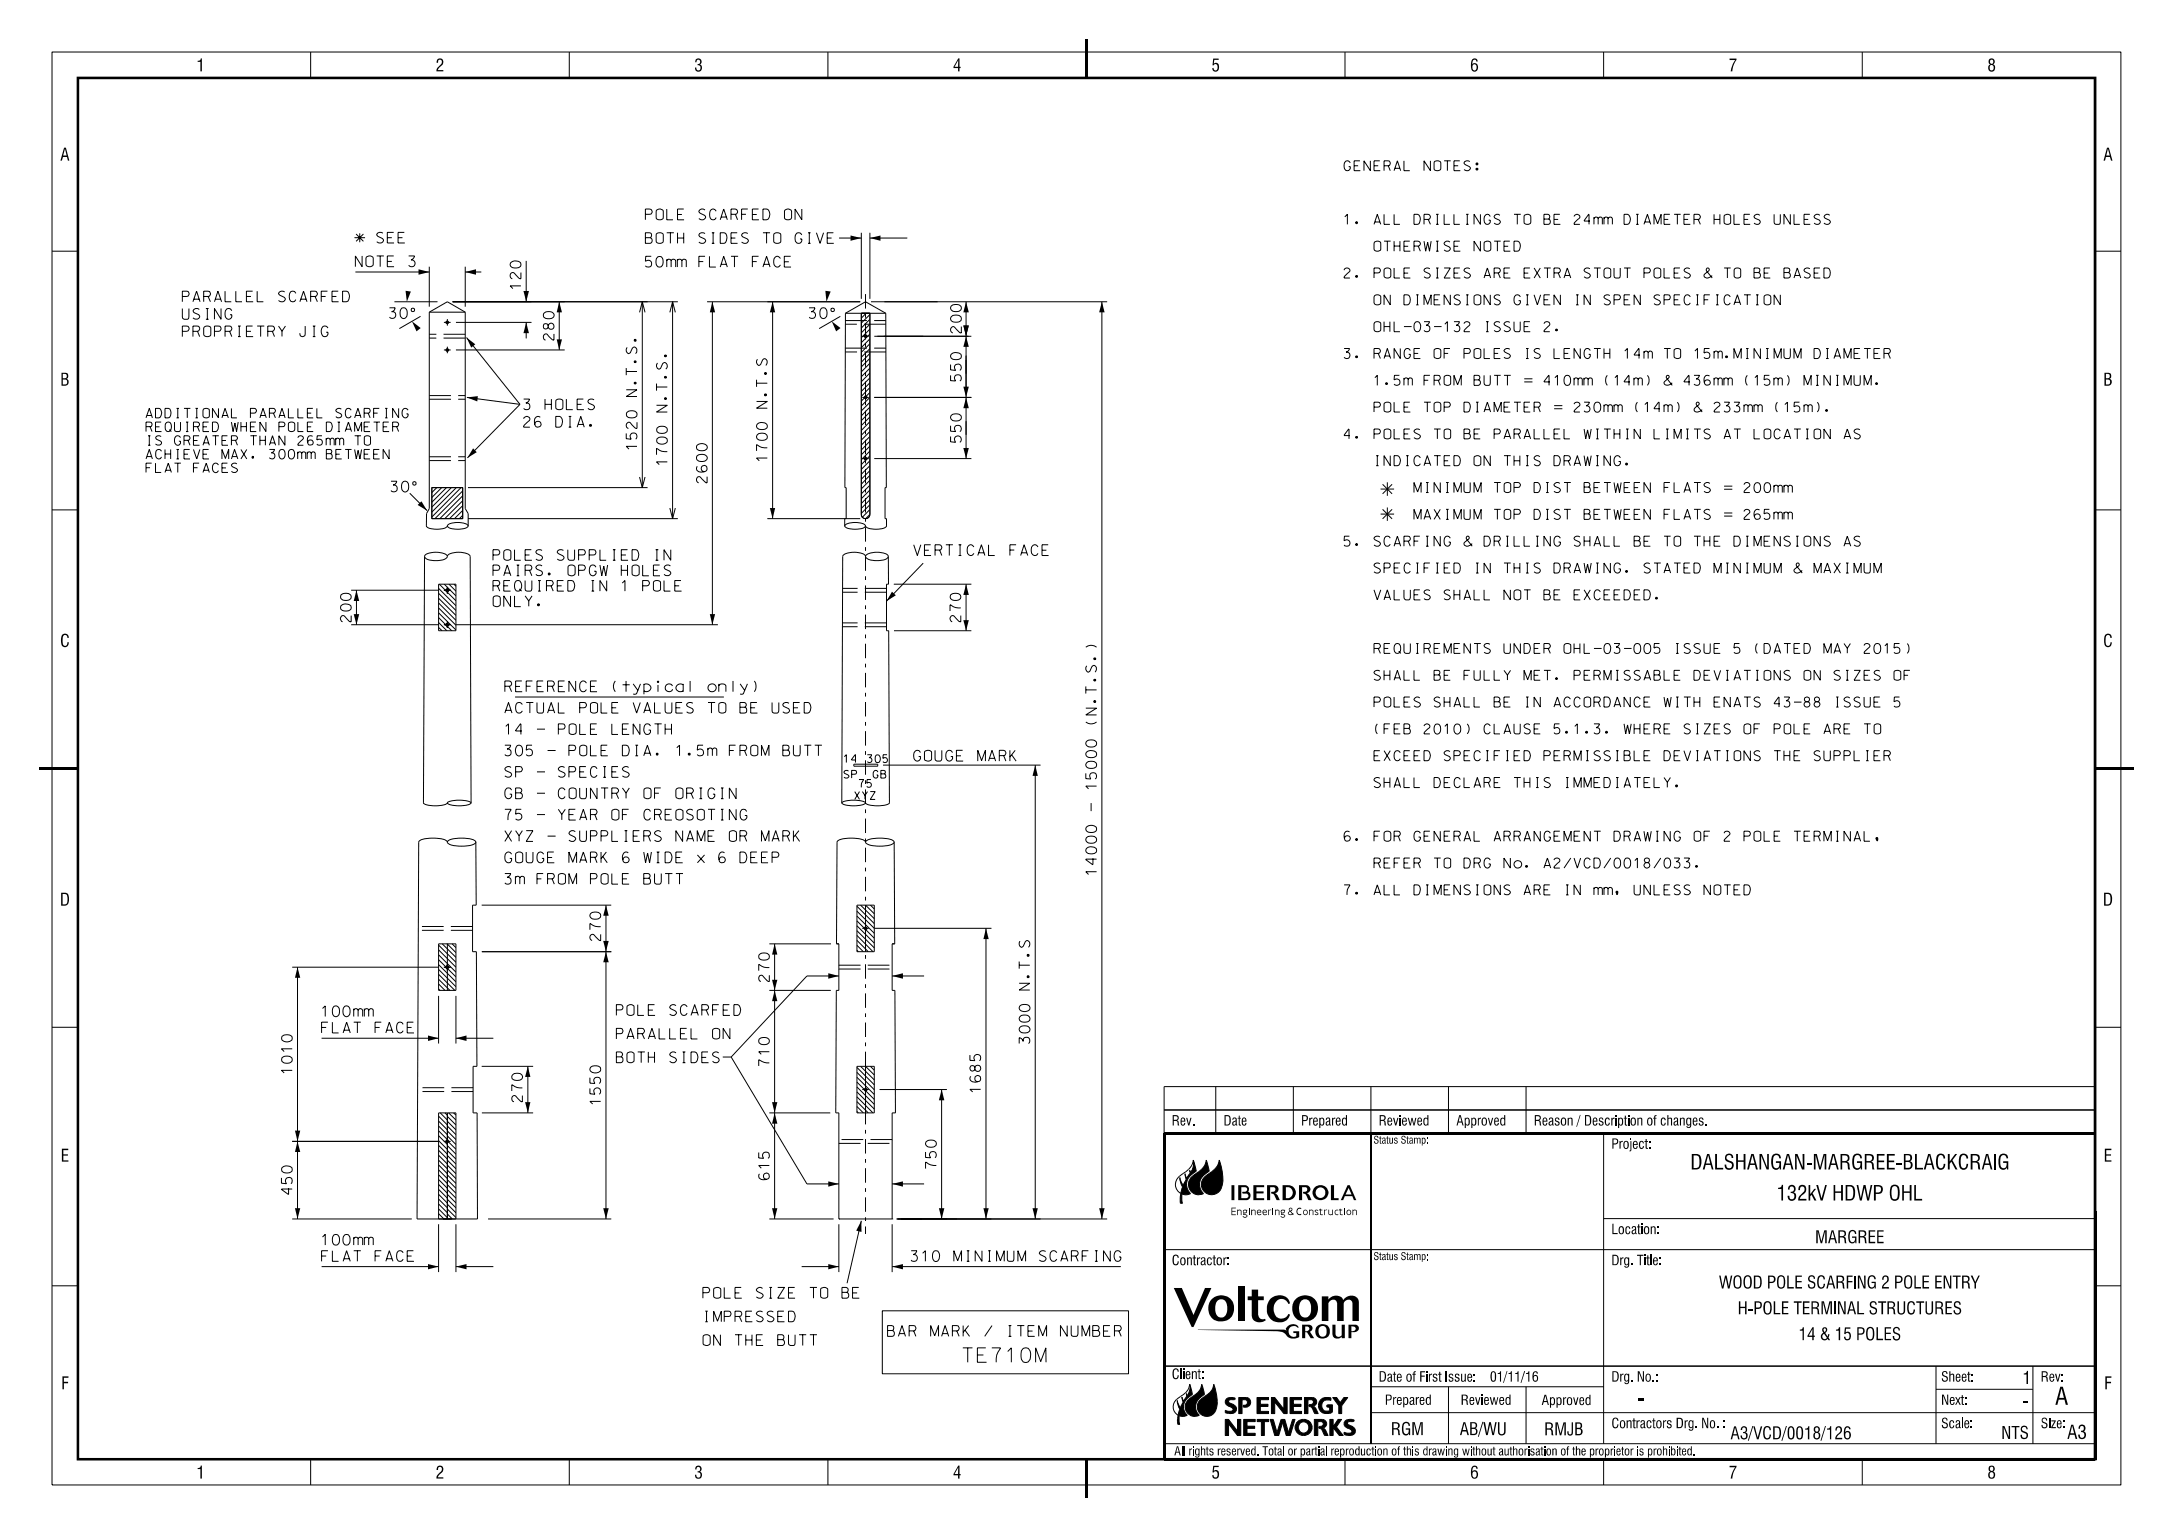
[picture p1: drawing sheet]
<svg xmlns="http://www.w3.org/2000/svg" width="420mm" height="297mm" viewBox="0 0 420 297" stroke-linecap="round" stroke-linejoin="round" font-family="sans-serif">
<g fill="none" stroke="#000" stroke-width=".19">
<path d="M10.1 10.1h399.8v276.8h-399.8zM60 10.1v5M110 10.1v5M160 10.1v5M260 10.1v5M310 10.1v5M359.9 10.1v5M10.1 48.5h5M68.7 52.6h14.3M75.3 59.5h1.1a.84 .84 0 0 1-.7 .8 .66 .66 0 0 1 .7 .9 .66 .66 0 0 1-1.1 .1M76.2 58.3h8.4M77.6 59.5h.5a1.19 1.19 0 0 1 0 2.1h-.2a1.33 1.33 0 0 1-.3-2.1z"/>
<path d="M79.6 59.6h.4l.2 .3-.2 .2h-.4l-.2-.2zM83 51.5v7.8M87.5 58.3h43.5M89.9 51.5v7.8M89.9 52.6h3.1M101.7 50.4v7.9M108.1 58.3v9.3M124.1 58.3v35.9M130 58.3v41.9M136.7 58.3h29.6M137.7 58.3v62.4M149.3 58.3v41.9"/>
<path d="M156.4 59.5h1.1a.95 .95 0 0 1-.7 .8 .66 .66 0 0 1 .8 .8 .66 .66 0 0 1-1.2 .2M158.8 59.5h.4a1.19 1.19 0 0 1 0 2.1h-.1a1.33 1.33 0 0 1-.3-2.1zM160.7 59.6h.5l.1 .3-.1 .2h-.5zM162.2 46h4.3M166.5 45v12.7M168.1 45v12.7M168.1 46h7.3M168.3 58.3h45.7M186.7 58.3v30.3M213 58.3v177.2M404.9 48.5h5M81.3 61.1l-4.1 2.4"/>
<path d="M83 60.3v38l-.6 .9v2.4a2.98 2.98 0 0 0 2.8 .6l1-.3 .3-.3M83 60.3h6.9M83 60.3l3.5-2 3.4 2M88.1 67.6h21M88.1 62.3h14.6M89.9 60.3v38l.6 .9v2.4M90.2 65.2l10.3 12.9M90.2 76.8l10.3 1.3M100.5 78.1l-10.2 10.4M101.7 62.3v3.1M123.6 60.4l.5-2.1 .6 2.1M129.5 60.4l.5-2.1 .5 2.1"/>
<path d="M162.4 61.1l-4.1 2.4M163.4 60.5h7.8M163.4 60.5l-.1 33.7h.2v6M163.4 60.5l3.9-2.2 3.9 2.2M166.5 60.5v38.9a.83 .83 0 0 0 .8 .8 .83 .83 0 0 0 .8-.8M166.5 60.5h1.6v38.9a.83 .83 0 0 1-.8 .8 .83 .83 0 0 1-.8-.8zM167.4 60.5l-.9 1M168.1 60.8l-1.6 1.6M168.1 61.7l-1.6 1.7M168.1 62.6l-1.6 1.7M168.1 63.6l-1.6 1.7M168.1 64.6l-1.6 1.6"/>
<path d="M168.1 65.5l-1.6 1.7M168.1 66.4l-1.6 1.7M168.1 67.4l-1.6 1.6M168.1 68.3l-1.6 1.7M168.1 69.2l-1.6 1.7M168.1 70.2l-1.6 1.7M168.1 71.2l-1.6 1.6M168.1 72.1l-1.6 1.7M168.1 73l-1.6 1.7M168.1 74l-1.6 1.6M168.1 74.9l-1.6 1.7M168.1 75.8l-1.6 1.7"/>
<path d="M168.1 76.8l-1.6 1.7M168.1 77.7l-1.6 1.7M168.1 78.7l-1.6 1.7M168.1 79.6l-1.6 1.7M168.1 60.5v38.9M169 65h18.7M169 76.8h18.7M171.2 60.5l.1 33.7h-.2v6h.2v1.4a2.99 2.99 0 0 1-2.8 .6l-.9-.3-.3-.3M10.1 98.5h5M79.2 95.3l3.3 3.4M83.5 94.2h5.9v6h-5.9zM83.5 94.2h.1"/>
<path d="M84.4 94.2l-.9 1M85.4 94.2l-1.9 1.9M86.3 94.2l-2.8 2.8M87.2 94.2l-3.7 3.8M88.2 94.2l-4.7 4.8M89.1 94.2l-5.6 5.7M89.4 99.6l-.6 .6M89.4 96.8l-3.4 3.4M89.4 95.8l-4.4 4.4M89.4 98.6l-1.6 1.6M89.4 94.9l-5.3 5.3M89.4 97.7l-2.5 2.5"/>
<path d="M90.5 94.2h34.7M123.6 92.2l.5 2 .6-2M129.5 98.2l.5 2 .5-2M168.1 99.4l-.8 .8M168.1 80.6l-1.6 1.6M168.1 81.5l-1.6 1.7M168.1 82.4l-1.6 1.7M168.1 83.4l-1.6 1.7M168.1 84.3l-1.6 1.7M168.1 85.3l-1.6 1.7M168.1 86.2l-1.6 1.7M168.1 87.2l-1.6 1.6"/>
<path d="M168.1 88.1l-1.6 1.7M168.1 89l-1.6 1.7M168.1 90l-1.6 1.6M168.1 90.9l-1.6 1.7M168.1 91.9l-1.6 1.7M168.1 92.8l-1.6 1.7M168.1 93.8l-1.6 1.6M168.1 94.7l-1.6 1.7M168.1 95.6l-1.6 1.7M168.1 96.6l-1.6 1.6M168.1 97.5l-1.6 1.7M168.1 98.5l-1.6 1.7"/>
<path d="M169 88.6h18.7M268.1 98.1v2.5M404.9 98.5h5M67.9 114h16.9M68.9 114v6.7M82.1 107.5a2.17 2.17 0 0 1 2.1-.8l1.3 .2a1.13 1.13 0 0 1 1 .6M82.1 107.5a1.75 1.75 0 0 0 1.7 .8l1.7-.1a1.17 1.17 0 0 0 1-.7M82.1 107.5l-.3 47.6a4.2 4.2 0 0 0 3.2 .6l1.1-.3 .4-.3M84.8 112.9h3.3v9h-3.3zM84.8 119.3l2.5 2.6M84.8 118.4l3.3 3.3M84.8 117.5l3.3 3.3"/>
<path d="M84.8 116.5l3.3 3.4M84.8 115.6l3.3 3.3M84.8 114.6l3.3 3.4M84.8 113.7l3.3 3.3M84.9 112.9l3.2 3.2M85.9 112.9l2.2 2.2M86.5 101.6a2.64 2.64 0 0 1 2.4-.6l.7 .1a1.01 1.01 0 0 1 .9 .5M86.5 101.6a2.88 2.88 0 0 0 2.7 .6l1-.3 .3-.3M86.5 107.5a2.17 2.17 0 0 1 2.2-.8l1.2 .2a1.13 1.13 0 0 1 1 .6l.2 47.6M86.8 112.9l1.3 1.3M87.7 112.9l.4 .4M90.5 100.2h40.5"/>
<path d="M148.3 100.2h18M163.3 101.6a2.89 2.89 0 0 1 2.8-.6l.3 .1a.97 .97 0 0 1 .9 .5M163.3 101.6a2.94 2.94 0 0 0 2.8 .6l.9-.3 .3-.3M163.3 100.2v1.4M167.3 107.5a2.29 2.29 0 0 1 2.2-.8l1.2 .2a1.04 1.04 0 0 1 1 .6M167.3 107.5a2.17 2.17 0 0 0-2.2-.8l-1.2 .2a1.13 1.13 0 0 0-1 .6l-.2 47.6M167.3 107.5a2.66 2.66 0 0 0 2.6 .8l.8-.1a1.08 1.08 0 0 0 1-.7M171.7 107.5v5.4h-.4v9h.5l.1 33.2a4.2 4.2 0 0 1-3.2 .6l-1.1-.3-.3-.3M172.8 112.9h14.9M178.4 108.8l-7.1 7.4M186.7 112.9v9M67.9 120.7h16.9"/>
<path d="M84.8 121.2l.6 .7M84.8 120.3l1.6 1.6M88.1 120.7h50.6M99.6 134.7h40.3M172.8 121.9h14.9M86.5 155.1a4.4 4.4 0 0 1 3.1-.4l1.1 .2 .4 .2M86.5 155.1a4.1 4.1 0 0 0 3.1 .6l1.1-.3 .4-.3M162.7 155.1a5.3 5.3 0 0 1 3.9-.3l.7 .3M162.7 155.1a4.1 4.1 0 0 0 3.2 .6l1.1-.3 .3-.3M165 147.7h4.7v.4h-4.7zM170.7 147.8h30.4M200.1 147.8v87.7"/>
<path d="M210.9 155.2v1.5M86.5 162.7a2.69 2.69 0 0 0-2.4-.7 5.1 5.1 0 0 0-3.1 .6l-.4 72.9h11.7l-.1-20.5h-.8v-8.9h.8l-.1-22.2h-.8v-9h.7v-12.2M86.5 162.7a2.55 2.55 0 0 0 2.3 .8 5 5 0 0 0 3.1-.6l.1-.2M86.5 162.7a2.55 2.55 0 0 1 2.3-.7 5.1 5.1 0 0 1 3.1 .6l.1 .1M93.1 174.9h25M117.1 174.9v60.6M165.6 176.1l3.4 3.3h22.6M165.6 174.9h3.4v9h-3.4zM165.6 175.1l3.4 3.4M165.6 177l3.4 3.3M165.6 177.9l3.4 3.4M165.6 178.9l3.4 3.3"/>
<path d="M165.6 179.8l3.4 3.4M166.3 174.9l2.7 2.6M167.3 162.7a2.67 2.67 0 0 0-2.3-.7 5.1 5.1 0 0 0-3.2 .6l-.1 19.8h.4v9h-.5l-.1 23.6h.6v20.5h10.3M167.3 162.7a2.69 2.69 0 0 1 2.3-.7 5.2 5.2 0 0 1 3.2 .6v.1M167.3 162.7a2.69 2.69 0 0 0 2.3 .8 5.1 5.1 0 0 0 3.2-.6v-.2M168.2 174.9l.8 .7M169 176.6l-1.7-1.7v9M172.8 162.7l.1 19.7h-.5v9h.6l.1 23.6h-.7v20.5M190.6 179.4v56.1M10.1 198.5h5M56.5 186.9h28.3M57.5 186.9v48.6"/>
<path d="M84.8 188.3l3.1 3.1M84.8 189.2l2.2 2.2M84.8 182.4h3.3v9h-3.3zM84.8 192.4v9.2M84.8 182.6l3.3 3.3M84.8 183.5l3.3 3.4M84.8 184.5l3.3 3.4M84.8 185.5l3.3 3.3M84.8 186.4l3.3 3.3M84.8 187.3l3.3 3.4M84.8 190.1l1.2 1.3M84.8 191.1l.3 .3"/>
<path d="M85.5 182.4l2.6 2.6M87.4 182.4l.7 .7M88.1 192.4v9.2M88.1 184.1l-1.6-1.7v9M93.1 183.9h25M148.7 182.4h11.9M148.7 191.4h11.9M149.7 182.4v53.1M162.1 188.6h-6.1l-14.7 15.7M165.6 180.8l3.1 3.1M165.6 183.6l.3 .3M165.6 182.7l1.3 1.2"/>
<path d="M165.6 181.7l2.2 2.2M172.4 188.6h6.2M404.9 198.5h5M404.9 192v9M62.2 200.6h22.6M84.8 215.7l1.7 1.7M84.8 216.6l1.7 1.8M84.8 217.6l1.7 1.7M84.8 218.5l1.7 1.7M84.8 219.5l1.7 1.7M85.1 215l1.4 1.5M86 215l.5 .5"/>
<path d="M86.4 215.7l1.7 1.7M86.4 216.6l1.7 1.7M86.4 217.5l1.7 1.7M86.4 218.5l1.7 1.7M86.4 219.4l1.7 1.8M86.5 215v20.5M86.7 215l1.4 1.4M87.7 215l.4 .5M88.1 200.6h7.3M93.1 206.1h9.9M93.1 215h9.9M102 206.1v8.9"/>
<path d="M139.7 204.3h1.6M141.3 204.3l14.7 24.5h6.1M148.7 215h11.8M165.6 211.9l3.1 3.1M165.6 214.8l.3 .2M165.6 206.1h3.4v8.9h-3.4zM165.6 206.3l3.4 3.3M165.6 207.2l3.4 3.4M165.6 208.2l3.4 3.3M165.6 209.1l3.4 3.3M165.6 210l3.4 3.4M165.6 211l3.4 3.3"/>
<path d="M165.6 213.8l1.3 1.2M165.6 212.9l2.2 2.1M166.3 206.1l2.7 2.6M168.2 206.1l.8 .7M169 207.7l-1.7-1.6v8.9M170 210.5h13M182 210.5v25M225 214.5h179.9M235 210v9M250 210v9M265 210v9M280 210v9"/>
<path d="M295 210v9M310 219v60M404.9 219h-179.9v-9h179.9v72h-179.9M56.5 235.5h23.1M56.5 220.6h28.3M84.8 220.4l1.7 1.7M84.8 221.3l1.7 1.8M84.8 222.3l1.7 1.7M84.8 223.2l1.7 1.8M84.8 224.2l1.7 1.7M84.8 225.1l1.7 1.7M84.8 226.1l1.7 1.7"/>
<path d="M84.8 227l1.7 1.7M84.8 227.9l1.7 1.8M84.8 228.9l1.7 1.7M84.8 229.8l1.7 1.8M84.8 230.8l1.7 1.7M84.8 231.7l1.7 1.7M84.8 232.7l1.7 1.7M84.8 234.5l1 1M84.8 235.5h.1M84.8 235.5v-20.5h3.3v20.5M84.8 236.6v9.2M84.8 233.6l1.7 1.7"/>
<path d="M86.4 220.4l1.7 1.7M86.4 221.3l1.7 1.7M86.4 222.2l1.7 1.8M86.4 223.2l1.7 1.7M86.4 224.1l1.7 1.7M86.4 225.1l1.7 1.7M86.4 226l1.7 1.7M86.4 227l1.7 1.7M86.4 227.9l1.7 1.7M86.4 228.8l1.7 1.8M86.4 229.8l1.7 1.7M86.4 230.7l1.7 1.7"/>
<path d="M86.4 231.7l1.7 1.7M86.4 232.6l1.7 1.7M86.4 233.6l1.7 1.7M86.4 234.5l1 1M86.4 235.4l.1 .1M88.1 236.6v9.2M94.3 235.5h23.8M148.7 235.5h12.4M162.1 236.6v9.2M162.2 235.5h.1M166.5 235.9l-2.8 12.1M172.4 236.6v9.2"/>
<path d="M172.4 228.8h6.2M172.4 235.5h.1M173.2 235.5h40.8M230.6 224.2a4.5 4.5 0 0 1-2.4 2.9 2.02 2.02 0 0 0 0 3.5M230.6 224.2v1.4l-.4 1-.3-.5a1 1 0 0 1-.3 1.2l-.2 .3-.3-.8 .2 1.1-.6 1.1-.4-.7-.3-.8 .2 1.2a1.52 1.52 0 0 1 .1 1.5l-.1 .4M230.6 224.2l.6 2.1a2.83 2.83 0 0 0-1.6 3.7l.5 .6-1 .3-.7-.2 .1 1.8h-.4l.1-1.9M233.2 224.2l.5 2.1a2.83 2.83 0 0 0-1.6 3.7l.5 .6a2.04 2.04 0 0 1-2.7-.9 2.04 2.04 0 0 1 1-2.8l1-.6a2.99 2.99 0 0 0 1.3-2.1zM233.7 226.8h.1M235.7 224.2a8.2 8.2 0 0 1 .3 5.5 2.02 2.02 0 0 1-3.3 .5 2.02 2.02 0 0 1 .7-3.3l1-.6a2.99 2.99 0 0 0 1.3-2.1zM310 235.5h94.9M10.1 248.5h5M62.2 244.8h22.6"/>
<path d="M88.1 244.8h7.3M154.9 244.8h7.2M170.5 253.3h47.6v12.2h-47.6zM172.4 244.8h44.2M225 241.5h179.9M404.9 248.5h5M225 264h179.9M225 279h179.9M229.9 267.5a3.6 3.6 0 0 1-2 2.5 1.92 1.92 0 0 0-.2 3.5M229.9 267.5l.1 1-.5 1.2-.2-.4a.8 .8 0 0 1-.2 1l-.3 .4-.3-.8v.5a.57 .57 0 0 1 0 .8l-.4 .8-.4-.7-.2-.7 .2 1.1a1.33 1.33 0 0 1 .1 1.4l-.1 .4M229.9 267.5l.6 2a2.45 2.45 0 0 0-1 4 1.92 1.92 0 0 1-1.6 .1l.1 1.6h-.4v-.8l.1-.9M232.3 267.5l.5 2a2.45 2.45 0 0 0-1 4 1.89 1.89 0 0 1-2.6-.9 1.89 1.89 0 0 1 1-2.6l.6-.3a2.85 2.85 0 0 0 1.5-2.2z"/>
<path d="M232.8 269.9h.1M234.6 267.5a7.5 7.5 0 0 1 .3 5.1 1.88 1.88 0 0 1-3 .5 1.88 1.88 0 0 1 .7-3.1l.5-.3a2.85 2.85 0 0 0 1.5-2.2zM236.8 274.3h.7l1.7 2.2v-2.2h.6v3.1h-.6l-1.7-2.3v2.3h-.7zM237.1 270.3a1.44 1.44 0 0 1 1.6 0l-.1 .2h-.5a.42 .42 0 0 0-.5 0 .42 .42 0 0 0-.1 .4l.1 .2a1.85 1.85 0 0 1 1.4 1.1 1.12 1.12 0 0 1-1.6 .9l-.6-.1v-.5a1.21 1.21 0 0 0 1.5-.1l-.1-.3a2.24 2.24 0 0 1-1.4-1.1zM239.4 270h1.5a.96 .96 0 0 1 .8 1.3 .96 .96 0 0 1-1.4 .6v-.3a.57 .57 0 0 0 .8-.4 .57 .57 0 0 0-.5-.7h-.5v2.7h-.7zM240.4 274.3h2.2v.4h-1.6v.9h1.5v.4h-1.5v1h1.6v.4h-2.2zM240.6 270.5h.1M243 270h2.2v.5h-1.6v.9h1.5v.4h-1.5v.9h1.6v.5h-2.2zM243 274.3h2.2v.4h-.8v2.7h-.6v-2.7h-.8zM245.7 270h.7l1.7 2.3v-2.3h.7v3.2h-.7l-1.7-2.3v2.3h-.7zM246.8 276.8h.1M246.8 276.8l-.7-2.5h-.6l.9 3.1h.8l.7-2.4 .7 2.4h.8l.9-3.1h-.5l-.7 2.5"/>
<path d="M246.8 276.8l.8-2.5h.7l.7 2.5M249 276.8h.1M249.3 270h2.3v.5h-1.6v.9h1.5v.4h-1.5v.9h1.6v.5h-2.3zM251.3 275a1.03 1.03 0 0 1 1.6 .8 1.03 1.03 0 0 1-1.6 .9 1.2 1.2 0 0 1 0-1.7zM252.1 270h1.6a.84 .84 0 0 1 .8 .8 .84 .84 0 0 1-.7 .9h.1a2.01 2.01 0 0 1 .9 1.5l-.7-.1-.5-1.1-.6-.2v-.2l.2-.2a.49 .49 0 0 0 .6-.3 .49 .49 0 0 0-.2-.6h-.8v2.7h-.7zM253.4 270.5h.1M254 274.3h1.6a.84 .84 0 0 1 .8 .8 .84 .84 0 0 1-.7 .8l.1 .1a2.01 2.01 0 0 1 .9 1.4l-.7-.1-.5-1-.6-.3v-.2l.2-.2a.49 .49 0 0 0 .6-.2 .49 .49 0 0 0-.2-.7h-.8v2.7h-.7zM255.2 270.6a2.04 2.04 0 0 1 2-.5v.5a1.14 1.14 0 0 0-1.7 .6 1.14 1.14 0 0 0 1 1.5l.5-.1v-.7l-.5-.1v-.3h1v1.3a1.64 1.64 0 0 1-2.2 0 1.64 1.64 0 0 1-.1-2.2zM255.3 274.7h.1M257 274.3h.7v1.4l.9-1.4h.7l-1 1.4 1.3 1.7h-.7l-1.2-1.5v1.5h-.7zM257.6 270h.7l.7 1 .8-1h.7l-1.2 1.6v1.6h-.5v-1.6zM260.1 274.5a1.84 1.84 0 0 1 1.6-.1l-.2 .3h-.4a.41 .41 0 0 0-.5 .1 .41 .41 0 0 0-.1 .4l.1 .1a2 2 0 0 1 1.4 1.1 1.12 1.12 0 0 1-1.6 1l-.6-.2v-.4l.8 .1a.48 .48 0 0 0 .5 0 .48 .48 0 0 0 .2-.5l-.2-.1a2.22 2.22 0 0 1-1.3-1.1z"/>
<path d="M265 273h139.9M265 268h45M280 268v11M295 268v11M374.2 268.5h18.7M374.2 264v15M392.9 264v15M15.1 282h154.9M60 282v4.9M110 282v4.9M160 282v4.9M260 282v4.9"/>
<path d="M310 282v4.9M359.9 282v4.9"/>
<circle cx="251.9" cy="275.9" r="1.59"/>
</g>
<g fill="#000">
<path d="M209.8 7.5h.5v7.6h-.5zM78.4 56.2l1 .1-.8 2zM80.9 52l2.1 .6-2.1 .5zM89.9 52.6l2.1-.6v1.1zM101.2 56.2h1l-.5 2.1zM159.5 56.2l1 .1-.8 2zM164.4 45.5l2.1 .5-2.1 .5zM168.1 46l2.1-.5v1zM79.6 62.1l1.7 1.3-.8 .6zM90.2 65.2l1.7 1.3-.8 .7zM90.2 76.8l2.2-.3-.1 1.1zM101.7 62.3l.5 2.1h-1z"/>
<path d="M108.1 58.3l.5 2.1h-1zM107.6 65.6h1l-.5 2zM137.7 58.3l.5 2.1h-1zM149.3 58.3l.5 2.1h-1zM160.8 62.1l1.7 1.3-.9 .6zM186.2 62.9h1.1l-.6 2.1zM186.7 58.3l.6 2.1h-1.1zM186.2 74.7h1.1l-.6 2.1zM186.7 65l.6 2h-1.1zM186.7 76.8l.6 2.1h-1.1zM213 58.3l.5 2.1h-1.1zM80.7 97.6l.8-.7 1.1 1.8z"/>
<path d="M91.4 86.6l.7 .8-1.8 1.1zM148.8 98.2h1l-.5 2zM186.2 86.6h1.1l-.6 2zM68.9 114l.5 2.1h-1zM68.4 118.7h1l-.5 2zM137.2 118.7h1l-.5 2zM172.4 114.3l.7 .7-1.8 1.2zM186.7 112.9l.6 2.1h-1.1zM186.2 119.8h1.1l-.6 2.1zM7.5 148.3h7.6v.5h-7.6zM200.1 147.8l.5 2.1h-1zM404.9 148.3h7.5v.5h-7.5z"/>
<path d="M117.1 174.9l.6 2h-1.1zM57.5 186.9l.5 2h-1zM117.1 183.9l.6 2h-1.1zM116.6 181.8h1.1l-.6 2.1zM149.7 182.4l.5 2.1h-1zM149.7 191.4l.5 2.1h-1zM149.2 189.3h1l-.5 2.1zM160.1 188.1l2 .5-2 .5zM172.4 188.6l2.1-.5v1zM190.6 179.4l.5 2.1h-1zM57 218.5h1l-.5 2.1zM82.7 200.1l2.1 .5-2.1 .6z"/>
<path d="M88.1 200.6l2.1-.5v1.1zM102 206.1l.5 2h-1zM101.5 213h1l-.5 2zM149.7 215l.5 2.1h-1zM149.2 213h1l-.5 2zM182 210.5l.5 2.1h-1zM225 218.7h179.9v.5h-179.9zM57.5 220.6l.5 2h-1zM57 233.5h1l-.5 2zM116.6 233.5h1.1l-.6 2zM149.2 233.5h1l-.5 2zM160.1 228.3l2 .5-2 .5z"/>
<path d="M166.5 235.9v2.2l-1-.3zM172.4 228.8l2.1-.5v1zM181.5 233.5h1l-.5 2zM190.1 233.5h1l-.5 2zM199.6 233.5h1l-.5 2zM212.4 233.5h1.1l-.5 2zM82.7 244.3l2.1 .5-2.1 .5zM88.1 244.8l2.1-.5v1zM160.1 244.3l2 .5-2 .5zM172.4 244.8l2.1-.5v1zM239.3 248.6h1.3v6.7h-1.3zM209.8 282h.5v7.5h-.5z"/>
<path d="M224.8 219h.4v63h-.4zM225 281.7h179.9v.5h-179.9zM404.7 234h.5v48h-.5z"/>
<path d="M284.6 11.4a2.28 2.28 0 0 0 0 2.3 .77 .77 0 0 0 1.1-.6 .77 .77 0 0 0-1-.8l-.1 .2v-.3a.49 .49 0 0 1 .5-.6l.2 .3h.3a.59 .59 0 0 0-.3-.6 .59 .59 0 0 0-.7 .1zM284.7 12.6a.51 .51 0 0 1 .7 .1 .51 .51 0 0 1 0 .6 .42 .42 0 0 1-.6 .3 .42 .42 0 0 1-.2-.6z" fill-rule="evenodd"/>
<path d="M12.1 122.6a.74 .74 0 0 1 .8-.1 .74 .74 0 0 1 .4 .8h-.3a.44 .44 0 0 0-.4-.6 .44 .44 0 0 0-.5 .4v1.3a.47 .47 0 0 0 .6 .4 .47 .47 0 0 0 .3-.7h.3a.78 .78 0 0 1-.8 1 .78 .78 0 0 1-.7-1v-.9z" fill-rule="evenodd"/>
<path d="M407 122.6a.72 .72 0 0 1 .8-.1 .72 .72 0 0 1 .4 .8h-.3a.44 .44 0 0 0-.4-.6 .44 .44 0 0 0-.5 .4v1.3a.48 .48 0 0 0 .6 .4 .48 .48 0 0 0 .3-.7h.3a.77 .77 0 0 1-.8 1 .77 .77 0 0 1-.7-1v-.9z" fill-rule="evenodd"/>
<path d="M230.6 224.2l.6 2.1a2.83 2.83 0 0 0-1.7 3.3l.6 1-.8 .3-.9-.2 .1 1.8h-.4v-1.2l.3-1.4a.89 .89 0 0 0-.1-1.1l-.3-1.3 .2 .8 .5 .7 .1-.3a1.31 1.31 0 0 0 .3-1.6v-.3v.5l.3 .3 .4-.6a.55 .55 0 0 0 .1-.9l.3 .5 .4-1z" fill-rule="evenodd"/>
<path d="M233.2 224.2l.5 2.1a2.83 2.83 0 0 0-1.7 3.3l.6 1a2.04 2.04 0 0 1-2.7-.9 2.04 2.04 0 0 1 1-2.8l1-.6a2.99 2.99 0 0 0 1.3-2.1z" fill-rule="evenodd"/>
<path d="M235.7 224.2a7.3 7.3 0 0 1 .2 5.7 2.02 2.02 0 0 1-3.3 .2 2.02 2.02 0 0 1 .8-3.2l1-.6a2.99 2.99 0 0 0 1.3-2.1z" fill-rule="evenodd"/>
<path d="M238 233.4h.9v.1h-.7v.5h.6v.1h-.6v.6h.7v.1h-.9z" fill-rule="evenodd"/>
<path d="M238 229h.6v2.9h-.6z" fill-rule="evenodd"/>
<path d="M239.1 233.7l.2 .2a.47 .47 0 0 1 .7 .1v.8h-.2v-.8l-.2-.1-.3 .1v.8h-.2z" fill-rule="evenodd"/>
<path d="M240.3 233.9v.9l.6 .1a.37 .37 0 0 1-.3 .3 .37 .37 0 0 1-.3-.2l-.1 .1a.46 .46 0 0 0 .5 .2 .46 .46 0 0 0 .4-.5l-.6-.2v-.1l.4-.2 .2-.5-.5-.1zM240.4 234.1a.26 .26 0 0 1 .5 0 .26 .26 0 0 1-.5 0z" fill-rule="evenodd"/>
<path d="M239.3 229h1.4a.75 .75 0 0 1 .6 .5 .75 .75 0 0 1-.1 .8 .89 .89 0 0 1 .5 .9 .89 .89 0 0 1-.8 .7h-1.6zM239.9 229.4v2.1h1a.44 .44 0 0 0 .4-.4 .44 .44 0 0 0-.4-.5h-.8v-.3h.5a.44 .44 0 0 0 .5-.5 .44 .44 0 0 0-.5-.4z" fill-rule="evenodd"/>
<path d="M241.4 233.4h.1v.1h-.1z" fill-rule="evenodd"/>
<path d="M241.4 233.7h.1v1.1h-.1z" fill-rule="evenodd"/>
<path d="M241.8 233.7l.2 .2a.44 .44 0 0 1 .7 .1v.8h-.2v-.8l-.2-.1-.3 .1v.8h-.2z" fill-rule="evenodd"/>
<path d="M242.3 229h2v.4h-1.4v.8h1.3v.4h-1.3v.9h1.4v.4h-2z" fill-rule="evenodd"/>
<path d="M243.1 233.9a.55 .55 0 0 0-.1 .7 .55 .55 0 0 0 .8 .1v-.2a.4 .4 0 0 1-.5 .2 .4 .4 0 0 1-.2-.4h.7v-.1a.42 .42 0 0 0-.3-.4 .42 .42 0 0 0-.4 .1zM243.2 234a.27 .27 0 0 1 .3-.1 .27 .27 0 0 1 .1 .3h-.5z" fill-rule="evenodd"/>
<path d="M244.2 233.9a.55 .55 0 0 0-.1 .7 .55 .55 0 0 0 .8 .1v-.2a.4 .4 0 0 1-.5 .2 .4 .4 0 0 1-.2-.4h.7v-.1a.42 .42 0 0 0-.3-.4 .42 .42 0 0 0-.4 .1zM244.2 234a.28 .28 0 0 1 .4-.1 .28 .28 0 0 1 .1 .3h-.5z" fill-rule="evenodd"/>
<path d="M245.1 233.7l.2 .2 .4-.2-.4 .3v.8h-.2z" fill-rule="evenodd"/>
<path d="M244.9 229h1.5a.81 .81 0 0 1 .7 .8 .81 .81 0 0 1-.6 .8 1.88 1.88 0 0 1 .9 1.3h-.6l-.6-1-.3-.2a.2 .2 0 0 1-.2-.2 .2 .2 0 0 1 .2-.2 .45 .45 0 0 0 .6-.4 .45 .45 0 0 0-.4-.5h-.6v2.5h-.6z" fill-rule="evenodd"/>
<path d="M246 233.4h.1v.1h-.1z" fill-rule="evenodd"/>
<path d="M246 233.7h.1v1.1h-.1z" fill-rule="evenodd"/>
<path d="M246.5 233.7l.1 .2a.47 .47 0 0 1 .7 .1v.8h-.1v-.8l-.3-.1-.3 .1v.8h-.1z" fill-rule="evenodd"/>
<path d="M247.6 233.9v.9l.6 .1a.35 .35 0 0 1-.2 .3 .35 .35 0 0 1-.4-.2l-.1 .1a.46 .46 0 0 0 .5 .2 .46 .46 0 0 0 .4-.5l-.6-.2v-.1l.4-.2 .2-.5-.5-.1zM247.7 234.1a.25 .25 0 0 1 .5 0 .25 .25 0 0 1-.5 0z" fill-rule="evenodd"/>
<path d="M247.9 229a2.65 2.65 0 0 1 1.9 .3 1.45 1.45 0 0 1 .6 1.6 1.45 1.45 0 0 1-1.3 1h-1.2zM248.5 229.4v2.1a1.09 1.09 0 0 0 1.4-1 1.09 1.09 0 0 0-1.4-1.1z" fill-rule="evenodd"/>
<path d="M249.1 233.5l.2 .5-.3 .3a.5 .5 0 0 0 .2 .5 .5 .5 0 0 0 .6-.1h.2v-.2l-.5-.4a.36 .36 0 0 0 .2-.6 .36 .36 0 0 0-.6 0zM249.2 233.6l.4-.1 .1 .2-.3 .3zM249.1 234.3l.3-.2 .3 .5h-.6z" fill-rule="evenodd"/>
<path d="M250.8 233.6l.2-.2a.31 .31 0 0 1 .5 .2 .5 .5 0 0 0-.7 .5 .5 .5 0 0 0 .7 .4v.3a.72 .72 0 0 1-.9-.3 .72 .72 0 0 1 .2-.9z" fill-rule="evenodd"/>
<path d="M251.1 229h1.5a.78 .78 0 0 1 .7 .8 .78 .78 0 0 1-.7 .8h.1a1.7 1.7 0 0 1 .8 1.3h-.6l-.5-1-.5-.3v-.3a.48 .48 0 0 0 .7-.3 .48 .48 0 0 0-.4-.6h-.5v2.5h-.6z" fill-rule="evenodd"/>
<path d="M251.8 234.3a.51 .51 0 0 0 1 0 .51 .51 0 0 0-1 0zM252.1 234a.36 .36 0 0 1 .6 .1 .36 .36 0 0 1-.4 .5 .36 .36 0 0 1-.3-.5z" fill-rule="evenodd"/>
<path d="M253 233.7l.2 .2a.47 .47 0 0 1 .7 .1v.8h-.2v-.8l-.2-.1-.3 .1v.8h-.2z" fill-rule="evenodd"/>
<path d="M254.1 233.9l.4-.2 .3 .2h-.4l-.2 .1 .6 .4v.3l-.4 .1-.3-.2h.6l-.5-.4z" fill-rule="evenodd"/>
<path d="M255 233.7l.1-.1h.2v.1h.3v.2h-.3v.7h.4l-.1 .2-.5-.1v-.8h-.1z" fill-rule="evenodd"/>
<path d="M255.9 233.7l.1 .2 .5-.2-.5 .3v.8h-.1z" fill-rule="evenodd"/>
<path d="M253.8 230.4a1.51 1.51 0 0 1 3 0 1.51 1.51 0 0 1-3 0zM254.6 229.7a1.01 1.01 0 0 0-.1 1.5 1.01 1.01 0 0 0 1.5 0 1.01 1.01 0 0 0-.2-1.5 .91 .91 0 0 0-1.2 0z" fill-rule="evenodd"/>
<path d="M256.8 233.7h.1v.9l.2 .1 .4-.1v-.9h.1v1.1l-.1-.1a.47 .47 0 0 1-.7-.1z" fill-rule="evenodd"/>
<path d="M257.2 229h.6v2.5h.9v.4h-1.5z" fill-rule="evenodd"/>
<path d="M258.1 233.9l.4-.1 .2 .2a.37 .37 0 0 0-.6 .3 .37 .37 0 0 0 .6 .3v.2a.53 .53 0 0 1-.7-.2 .53 .53 0 0 1 .1-.7z" fill-rule="evenodd"/>
<path d="M258.8 233.7l.2-.1h.1v.1h.3v.2h-.3v.7h.4v.2l-.5-.1v-.8h-.2z" fill-rule="evenodd"/>
<path d="M259.8 233.7h.1v1.1h-.1z" fill-rule="evenodd"/>
<path d="M259.8 233.4h.1v.1h-.1z" fill-rule="evenodd"/>
<path d="M260.5 229h.4l1.2 2.9h-.4l-.3-.8h-1.5l-.3 .8h-.4zM260.7 229.5l-.6 1.3h1.1z" fill-rule="evenodd"/>
<path d="M260.2 234.3a.51 .51 0 0 0 1 0 .51 .51 0 0 0-1 0zM260.5 234a.35 .35 0 0 1 .6 .1 .35 .35 0 0 1-.3 .5 .35 .35 0 0 1-.4-.4z" fill-rule="evenodd"/>
<path d="M261.4 233.7l.1 .2a.47 .47 0 0 1 .8 .1v.8h-.2v-.8l-.2-.1-.4 .1v.8h-.1z" fill-rule="evenodd"/>
<path d="M226.9 248.9h1.5l2.3 5.2 2.2-5.2h1.2l-3.4 7.5h-.4z" fill-rule="evenodd"/>
<path d="M231.5 256.9h16.7l.4 .2a.5 .5 0 0 1 .2-.8l.5-.3 .6-.1 .9 .2 .2 .4-.1 .1-.7-.4-.8 .3-.3 .5v.5l.3 .6 .7 .2 .4-.1v-.6h-.5v-.4h1.1v1.2l-.8 .3-.9-.1-.6-.3-.8-.8-1.1-.3z" fill-rule="evenodd"/>
<path d="M233.5 252.8a2.55 2.55 0 0 0 5.1 0 2.55 2.55 0 0 0-5.1 0zM235.3 251.4l.7-.3a1.24 1.24 0 0 1 1.2 1.5 1.57 1.57 0 0 1-1 2 1.44 1.44 0 0 1-1.3-1.8l.1-1z" fill-rule="evenodd"/>
<path d="M241.9 249.2h1.3v1.3h1.1v.7h-1.1v2.7a.98 .98 0 0 0 1.3 .9l.2 .3a1.87 1.87 0 0 1-2.4 0l-.4-.9v-3h-.7v-.7h.7z" fill-rule="evenodd"/>
<path d="M245.5 251.1l1-.7h1.5l.5 .2 .6 .5 .2 .7-.3 .2a1.45 1.45 0 0 0-1.6-1 1.45 1.45 0 0 0-1.2 1.5v.7l.1 .5a1.42 1.42 0 0 0 1.1 1.1 1.42 1.42 0 0 0 1.4-.6l.2-.3 .3 .1-.6 1.1a2.45 2.45 0 0 1-3.5-.8l-.3-.8v-1z" fill-rule="evenodd"/>
<path d="M249.7 252.8a2.55 2.55 0 0 0 5.1 0 2.55 2.55 0 0 0-5.1 0zM251.5 251.4l.8-.3a1.22 1.22 0 0 1 1.1 1.5v.1a1.43 1.43 0 0 1-1.1 1.9 1.61 1.61 0 0 1-1.2-1.9l.1-.7z" fill-rule="evenodd"/>
<path d="M251.7 256v2.6h.6v-1.2l.3 .1 .7 1.1h.7l-.8-1.3 .5-.5-.2-.6-.4-.2zM252.3 256.3h.4l.3 .3a.52 .52 0 0 1-.4 .6h-.3z" fill-rule="evenodd"/>
<path d="M254.2 257.2a1.45 1.45 0 0 0 2.9 0 1.45 1.45 0 0 0-2.9 0zM255.1 256.4l.3-.1h.5l.4 .4 .1 .9-.4 .6-.6 .1-.4-.4-.2-1z" fill-rule="evenodd"/>
<path d="M257.5 256h.6v1.9l.3 .3 .3 .1 .6-.3v-2h.6v2.6h-.6v-.3l-.4 .3-.7 .1-.5-.4-.2-.5z" fill-rule="evenodd"/>
<path d="M255.5 250.5h1.3v.6l.8-.6 .9-.1 .8 .2 .3 .6 .5-.5 .7-.3h.7l.5 .1 .5 .5 .1 .5v3.8h-1.2v-3.5a.84 .84 0 0 0-.7-.7 .84 .84 0 0 0-.9 .5l-.1 .2v3.5h-1.3v-3.7a.78 .78 0 0 0-.7-.5 .78 .78 0 0 0-.7 .4l-.2 .3v3.5h-1.3z" fill-rule="evenodd"/>
<path d="M260.6 256v2.6h.6v-1.2h.7l.4-.2 .3-.3v-.4l-.2-.4-.3-.1zM261.2 256.3l.7 .2 .1 .3-.2 .3-.6 .1z" fill-rule="evenodd"/>
<path d="M265.7 242a.38 .38 0 0 1 .5-.1 .38 .38 0 0 1 .2 .5h-.2a.26 .26 0 0 0-.2-.3 .26 .26 0 0 0-.3 .3 .26 .26 0 0 0 .3 .2 .44 .44 0 0 1 .5 .5 .44 .44 0 0 1-.5 .4 .44 .44 0 0 1-.4-.5h.1a.28 .28 0 0 0 .3 .3 .28 .28 0 0 0 .3-.2 .28 .28 0 0 0-.3-.3 .43 .43 0 0 1-.4-.3 .43 .43 0 0 1 .1-.5z" fill-rule="evenodd"/>
<path d="M271 242a.41 .41 0 0 1 .4-.1 .41 .41 0 0 1 .3 .5h-.2a.26 .26 0 0 0-.3-.3 .26 .26 0 0 0-.2 .3 .26 .26 0 0 0 .3 .2 .46 .46 0 0 1 .4 .5 .46 .46 0 0 1-.5 .4 .46 .46 0 0 1-.4-.5h.2a.28 .28 0 0 0 .3 .3 .28 .28 0 0 0 .3-.3 .28 .28 0 0 0-.4-.2 .45 .45 0 0 1-.2-.8z" fill-rule="evenodd"/>
<path d="M361 256.5a2.22 2.22 0 0 0 0 2.4 .8 .8 0 0 0 .9 0 .8 .8 0 0 0 .4-.8v-.4a.92 .92 0 0 0-.2-1 .92 .92 0 0 0-1.1-.2zM361.2 256.8l.5-.1a1.82 1.82 0 0 1 0 2.1h-.4a1.72 1.72 0 0 1-.1-2z" fill-rule="evenodd"/>
<path d="M366 256.6a.66 .66 0 0 1 .8-.2 .66 .66 0 0 1 .4 .7h-.2a.44 .44 0 0 0-.5-.4 .44 .44 0 0 0-.4 .4 .44 .44 0 0 0 .5 .4 .76 .76 0 0 1 .7 .8 .76 .76 0 0 1-.8 .7 .76 .76 0 0 1-.7-.8h.3a.48 .48 0 0 0 .4 .6 .48 .48 0 0 0 .5-.5 .48 .48 0 0 0-.5-.5 .74 .74 0 0 1-.5-1.2z" fill-rule="evenodd"/>
<path d="M229.9 267.5l.6 2a2.45 2.45 0 0 0-1.2 3.8l.2 .2-.5 .2-1.1-.1 .1 1.6h-.4v-.1l.1-1.6a1.98 1.98 0 0 0 0-2l-.2-.9 .6 1.4 .2-.4a1.23 1.23 0 0 0 .2-1.4v-.3l.3 .8 .4-.6a.64 .64 0 0 0 .1-.8l.2 .4 .5-1.2z" fill-rule="evenodd"/>
<path d="M232.3 267.5l.5 2a2.45 2.45 0 0 0-1.2 3.8l.2 .2a1.89 1.89 0 0 1-2.6-.9 1.89 1.89 0 0 1 1-2.6l.6-.3a2.85 2.85 0 0 0 1.5-2.2z" fill-rule="evenodd"/>
<path d="M234.6 267.5a6.6 6.6 0 0 1 .2 5.3 1.88 1.88 0 0 1-3 .2 1.88 1.88 0 0 1 .8-3l.5-.3a2.85 2.85 0 0 0 1.5-2.2z" fill-rule="evenodd"/>
<path d="M237.1 270.3a1.44 1.44 0 0 1 1.6 0l-.1 .2h-.5a.42 .42 0 0 0-.5 0 .42 .42 0 0 0-.1 .4l.1 .2a1.85 1.85 0 0 1 1.4 1.1 1.12 1.12 0 0 1-1.6 .9l-.6-.1v-.5a1.58 1.58 0 0 0 1.5 .1 .7 .7 0 0 0-.8-.9l-.2-.1a.8 .8 0 0 1-.2-1.3z" fill-rule="evenodd"/>
<path d="M236.8 274.3h.7l1.7 2.2v-2.2h.6v3.1h-.6l-1.7-2.3v2.3h-.7z" fill-rule="evenodd"/>
<path d="M239.4 270h1.5a.96 .96 0 0 1 .8 1.3 .96 .96 0 0 1-1.4 .6 .3 .3 0 0 1 .1-.4 .3 .3 0 0 1 .4 0 .53 .53 0 0 0 .3-.6 .53 .53 0 0 0-.5-.4h-.5v2.7h-.7z" fill-rule="evenodd"/>
<path d="M240.4 274.3h2.2v.4h-1.6v.9h1.5v.4h-1.5v1h1.6v.4h-2.2z" fill-rule="evenodd"/>
<path d="M243 270h2.2v.5h-1.6v.9h1.5v.4h-1.5v.9h1.6v.5h-2.2z" fill-rule="evenodd"/>
<path d="M243 274.3h2.2v.4h-.8v2.7h-.6v-2.7h-.8z" fill-rule="evenodd"/>
<path d="M245.5 274.3h.6l.7 2.5 .8-2.5h.7l.8 2.5 .7-2.5h.5l-.9 3.1h-.8l-.7-2.4-.7 2.4h-.8z" fill-rule="evenodd"/>
<path d="M245.7 270h.7l1.7 2.3v-2.3h.7v3.2h-.7l-1.7-2.3v2.3h-.7z" fill-rule="evenodd"/>
<path d="M249.3 270h2.3v.5h-1.6v.9h1.5v.4h-1.5v.9h1.6v.5h-2.3z" fill-rule="evenodd"/>
<path d="M250.4 275.9a1.6 1.6 0 0 0 3.1 0 1.6 1.6 0 0 0-3.1 0zM251.3 275a1.03 1.03 0 0 1 1.6 .8 1.03 1.03 0 0 1-1.6 .9 1.2 1.2 0 0 1 0-1.7z" fill-rule="evenodd"/>
<path d="M252.1 270h1.6a.86 .86 0 0 1 .8 .9 .86 .86 0 0 1-.7 .8l.2 .2a1.94 1.94 0 0 1 .8 1.3l-.7-.1-.5-1.1-.3-.2a.24 .24 0 0 1-.3-.1 .24 .24 0 0 1 .2-.3 .48 .48 0 0 0 .6-.4 .48 .48 0 0 0-.4-.5h-.6v2.7h-.7z" fill-rule="evenodd"/>
<path d="M254 274.3h1.6a.86 .86 0 0 1 .8 .8 .86 .86 0 0 1-.7 .9l.5 .3 .5 1.1h-.7l-.5-1.1-.2-.2a.24 .24 0 0 1-.4-.2 .24 .24 0 0 1 .2-.3 .48 .48 0 0 0 .6-.3 .48 .48 0 0 0-.4-.6h-.6v2.7h-.7z" fill-rule="evenodd"/>
<path d="M255.2 270.6a2.04 2.04 0 0 1 2-.5v.5a1.14 1.14 0 0 0-1.7 .6 1.14 1.14 0 0 0 1 1.5l.5-.1v-.7h-.4a.23 .23 0 0 1-.2-.3 .23 .23 0 0 1 .3-.1h.8v1.3a1.76 1.76 0 0 1-2.6-.8 1.66 1.66 0 0 1 .3-1.4z" fill-rule="evenodd"/>
<path d="M257 274.3h.7v1.4l.9-1.4h.7l-1 1.4 1.3 1.7h-.7l-1.2-1.5v1.5h-.7z" fill-rule="evenodd"/>
<path d="M257.6 270h.7l.7 1 .8-1h.7l-1.2 1.6v1.6h-.5v-1.6z" fill-rule="evenodd"/>
<path d="M260.1 274.5a1.84 1.84 0 0 1 1.6-.1l-.2 .3h-.4a.41 .41 0 0 0-.5 .1 .41 .41 0 0 0-.1 .4l.1 .1a2 2 0 0 1 1.4 1.1 1.12 1.12 0 0 1-1.6 1l-.6-.2v-.4a1.58 1.58 0 0 0 1.4 0 .7 .7 0 0 0-.7-.8l-.3-.2a.79 .79 0 0 1-.1-1.3z" fill-rule="evenodd"/>
<path d="M271.3 274.9a.74 .74 0 0 1 .8-.1 .74 .74 0 0 1 .4 .7h-.3a.47 .47 0 0 0-.4-.5 .47 .47 0 0 0-.5 .5v.9a.55 .55 0 0 0 .6 .7 .55 .55 0 0 0 .4-.8h-.6v-.3h.9v1.3h-.3v-.3a.73 .73 0 0 1-.9 .3 .73 .73 0 0 1-.4-.9v-.9z" fill-rule="evenodd"/>
<path d="M286.5 274.7h.2l-.9 2.9h-.2z" fill-rule="evenodd"/>
<path d="M14.8 14.8h390.4v267.4h-390.4l.5-.5h389.4v-266.4h-389.4v266.4l-.5 .5z" fill-rule="evenodd"/>
<circle cx="86.5" cy="67.6" r=".37"/>
<circle cx="86.5" cy="62.3" r=".36"/>
<circle cx="167.3" cy="76.8" r=".36"/>
<circle cx="167.3" cy="65" r=".37"/>
<circle cx="167.3" cy="88.6" r=".37"/>
<circle cx="86.4" cy="114.1" r=".37"/>
<circle cx="86.5" cy="114.1" r=".37"/>
<circle cx="86.4" cy="120.7" r=".37"/>
<circle cx="86.5" cy="120.7" r=".37"/>
<circle cx="167.3" cy="179.4" r=".37"/>
<circle cx="86.4" cy="186.9" r=".37"/>
<circle cx="167.3" cy="210.6" r=".37"/>
<circle cx="86.4" cy="220.5" r=".37"/>
</g>
<g fill="none" stroke="#000" stroke-width=".19" stroke-dasharray="4.2 1.4" stroke-linecap="butt">
<path d="M83 76.4h6.9M83 77.1h6.9M85.8 67.6h1.3M85.8 62.3h1.3M86.5 67v1.3M86.5 61.7v1.2M89.9 64.6h-6.9M89.9 65.3h-6.9M163.4 61.9h7.8M163.4 67.3h7.8M167.3 76.2v1.2M167.3 64.3v1.3"/>
<path d="M167.9 76.8h-1.2M167.9 65h-1.2M171.2 62.6h-7.8M171.2 68h-7.8M83 88.3h6.9M83 89h6.9M167.3 88v1.2M167.9 88.6h-1.2M85.8 114h1.3M86.5 113.4v1.3M87.1 114h-1.3M171.3 113.7h-8.4"/>
<path d="M171.3 114.4h-8.5M85.8 120.7h1.3M86.5 120.1v1.3M87.1 120.7h-1.3M171.3 120.4h-8.5M171.3 121.1h-8.5M91.3 179h-10.5M91.3 179.8h-10.5M167.3 178.7v1.3M167.9 179.4h-1.2M86.5 186.3v1.2M87.1 186.9h-1.3"/>
<path d="M162.1 186.5h10.3M162.1 187.3h10.3M86.5 219.9v1.3M91.4 210.9h-10.6M91.4 210.2h-10.6M167.3 209.9v1.3M167.9 210.5h-1.2M87.1 220.6h-1.3M162.1 220.9h10.3M172.4 220.2h-10.3"/>
</g>
<path d="M167.3 56.8v181.6" fill="none" stroke="#000" stroke-width=".19" stroke-dasharray="2.8 1.1 .7 1.1" stroke-linecap="butt"/>
<path d="M265 219v60" fill="none" stroke="#000" stroke-width=".35"/>
<g font-size="3.5">
<text x="316.5" y="271.7">-</text>
<text x="397.2" y="271.5">A</text>
</g>
<g font-size="3">
<text x="326.7" y="226">DALSHANGAN-MARGREE-BLACKCRAIG</text>
<text x="343.4" y="232">132kV HDWP OHL</text>
</g>
<text font-size="2.8" x="186.1" y="263.3">TE710M</text>
<text font-size="2.7" x="399.5" y="278">A3</text>
<g font-size="2.5">
<text x="38" y="13.8">1</text>
<text x="84.2" y="13.8">2</text>
<text x="134.2" y="13.8">3</text>
<text x="184.2" y="13.8">4</text>
<text x="234.2" y="13.8">5</text>
<text x="334.1" y="13.8">7</text>
<text x="384.1" y="13.8">8</text>
<text x="11.6" y="31">A</text>
<text x="406.5" y="31">A</text>
<text x="11.7" y="74.5">B</text>
<text x="406.5" y="74.5">B</text>
<text x="11.6" y="175">D</text>
<text x="406.5" y="175">D</text>
<text x="11.7" y="224.5">E</text>
<text x="406.6" y="224.5">E</text>
<text x="350.8" y="240.2">MARGREE</text>
<text x="332.2" y="249">WOOD POLE SCARFING 2 POLE ENTRY</text>
<text x="335.9" y="254">H-POLE TERMINAL STRUCTURES</text>
<text x="347.6" y="259">14 &amp; 15 POLES</text>
<text x="11.8" y="268.5">F</text>
<text x="390.9" y="267.4">1</text>
<text x="406.7" y="268.5">F</text>
<text x="391" y="271.9">-</text>
<text x="268.8" y="277.3">RGM</text>
<text x="282.1" y="277.3">AB/WU</text>
<text x="298.5" y="277.4">RMJB</text>
<text x="334.5" y="278.1">A3/VCD/0018/126</text>
<text x="386.8" y="278">NTS</text>
<text x="38" y="285.7">1</text>
<text x="84.2" y="285.7">2</text>
<text x="134.2" y="285.7">3</text>
<text x="184.2" y="285.7">4</text>
<text x="234.2" y="285.7">5</text>
<text x="284.1" y="285.7">6</text>
<text x="334.1" y="285.7">7</text>
<text x="384.1" y="285.7">8</text>
</g>
<g font-size="2.1">
<text x="68.7" y="47">&lt; SEE</text>
<text x="124.7" y="47">BOTH SIDES TO GIVE</text>
<text x="124.7" y="42.5">POLE SCARFED ON</text>
<text x="68.7" y="51.5">NOTE 3</text>
<text x="124.7" y="51.6">50mm FLAT FACE</text>
<text x="35.2" y="58.3">PARALLEL SCARFED</text>
<text x="100.7" y="55.9" transform="rotate(-90 100.7 55.9)">120</text>
<text x="35.2" y="65.1">PROPRIETRY JIG</text>
<text x="35.2" y="61.7">USING</text>
<text x="107.1" y="65.7" transform="rotate(-90 107.1 65.7)">280</text>
<text x="185.8" y="64.3" transform="rotate(-90 185.8 64.3)">200</text>
<text x="123.1" y="76.6" transform="rotate(-90 123.1 76.6)">N.T.S.</text>
<text x="185.8" y="73.6" transform="rotate(-90 185.8 73.6)">550</text>
<text x="101.2" y="82.5">26 DIA.</text>
<text x="101.2" y="79.2">3 HOLES</text>
<text x="129" y="79.6" transform="rotate(-90 129 79.6)">N.T.S.</text>
<text x="148.3" y="78.9" transform="rotate(-90 148.3 78.9)">N.T.S</text>
<text x="123.1" y="86.9" transform="rotate(-90 123.1 86.9)">1520</text>
<text x="129" y="89.9" transform="rotate(-90 129 89.9)">1700</text>
<text x="148.3" y="89.2" transform="rotate(-90 148.3 89.2)">1700</text>
<text x="185.8" y="85.5" transform="rotate(-90 185.8 85.5)">550</text>
<text x="75.6" y="95">30°</text>
<text x="136.7" y="93.3" transform="rotate(-90 136.7 93.3)">2600</text>
<text x="176.6" y="107.3">VERTICAL FACE</text>
<text x="95.3" y="111.3">PAIRS. OPGW HOLES</text>
<text x="95.3" y="108.3">POLES SUPPLIED IN</text>
<text x="95.3" y="117.2">ONLY.</text>
<text x="95.3" y="114.2">REQUIRED IN 1 POLE</text>
<text x="67.9" y="120.1" transform="rotate(-90 67.9 120.1)">200</text>
<text x="185.7" y="120.1" transform="rotate(-90 185.7 120.1)">270</text>
<text x="97.6" y="137.8">ACTUAL POLE VALUES TO BE USED</text>
<text x="97.6" y="133.7">REFERENCE (typical only)</text>
<text x="97.6" y="141.9">14 - POLE LENGTH</text>
<text x="211.9" y="140.2" transform="rotate(-90 211.9 140.2)">(</text>
<text x="211.9" y="138.1" transform="rotate(-90 211.9 138.1)">N.T.S.)</text>
<text x="97.6" y="146.1">305 - POLE DIA. 1.5m FROM BUTT</text>
<text x="176.6" y="147.1">GOUGE MARK</text>
<text x="97.6" y="154.3">GB - COUNTRY OF ORIGIN</text>
<text x="97.6" y="150.2">SP - SPECIES</text>
<text x="211.9" y="152.6" transform="rotate(-90 211.9 152.6)">15000</text>
<text x="97.6" y="158.5">75 - YEAR OF CREOSOTING</text>
<text x="97.6" y="166.7">GOUGE MARK 6 WIDE x 6 DEEP</text>
<text x="97.6" y="162.6">XYZ - SUPPLIERS NAME OR MARK</text>
<text x="97.6" y="170.9">3m FROM POLE BUTT</text>
<text x="211.9" y="169.1" transform="rotate(-90 211.9 169.1)">14000</text>
<text x="116.1" y="181.7" transform="rotate(-90 116.1 181.7)">270</text>
<text x="148.7" y="189.6" transform="rotate(-90 148.7 189.6)">270</text>
<text x="199.1" y="191.3" transform="rotate(-90 199.1 191.3)">N.T.S</text>
<text x="62.2" y="196.4">100mm</text>
<text x="119.1" y="196.2">POLE SCARFED</text>
<text x="62.2" y="199.6">FLAT FACE</text>
<text x="119.1" y="200.8">PARALLEL ON</text>
<text x="199.1" y="201.6" transform="rotate(-90 199.1 201.6)">3000</text>
<text x="56.5" y="207.5" transform="rotate(-90 56.5 207.5)">1010</text>
<text x="119.1" y="205.3">BOTH SIDES</text>
<text x="148.7" y="206" transform="rotate(-90 148.7 206)">710</text>
<text x="101" y="212.9" transform="rotate(-90 101 212.9)">270</text>
<text x="116.1" y="213.5" transform="rotate(-90 116.1 213.5)">1550</text>
<text x="189.5" y="211.2" transform="rotate(-90 189.5 211.2)">1685</text>
<text x="148.7" y="228" transform="rotate(-90 148.7 228)">615</text>
<text x="181" y="225.8" transform="rotate(-90 181 225.8)">750</text>
<text x="56.5" y="230.8" transform="rotate(-90 56.5 230.8)">450</text>
<text x="62.2" y="243.7">FLAT FACE</text>
<text x="62.2" y="240.6">100mm</text>
<text x="176.1" y="243.7">310 MINIMUM SCARFING</text>
<text x="135.9" y="250.9">POLE SIZE TO BE</text>
<text x="135.9" y="255.4">IMPRESSED</text>
<text x="135.9" y="260">ON THE BUTT</text>
<text x="171.5" y="258.2">BAR MARK / ITEM NUMBER</text>
</g>
<g font-size="2">
<text x="226.5" y="217.5">Rev.</text>
<text x="236.5" y="217.5">Date</text>
<text x="251.5" y="217.5">Prepared</text>
<text x="266.5" y="217.5">Reviewed</text>
<text x="281.5" y="217.5">Approved</text>
<text x="296.5" y="217.5">Reason / Description of changes.</text>
<text x="311.5" y="222">Project:</text>
<text x="311.5" y="238.5">Location:</text>
<text x="226.5" y="244.5">Contractor:</text>
<text x="311.5" y="244.5">Drg. Title:</text>
<text x="226.5" y="266.5">Client:</text>
<text x="266.5" y="267">Date of First Issue: 01/11/16</text>
<text x="311.5" y="267">Drg. No.:</text>
<text x="375.2" y="267">Sheet:</text>
<text x="394.4" y="267">Rev:</text>
<text x="267.7" y="271.5">Prepared</text>
<text x="282.3" y="271.5">Reviewed</text>
<text x="298" y="271.5">Approved</text>
<text x="311.5" y="276">Contractors Drg. No. :</text>
<text x="375.2" y="276">Scale:</text>
<text x="375.2" y="271.5">Next:</text>
<text x="394.4" y="276">Size:</text>
</g>
<g font-size="1.9">
<text x="259.8" y="33">GENERAL NOTES:</text>
<text x="259.8" y="43.4">1. ALL DRILLINGS TO BE 24mm DIAMETER HOLES UNLESS</text>
<text x="259.8" y="53.7">2. POLE SIZES ARE EXTRA STOUT POLES &amp; TO BE BASED</text>
<text x="262.3" y="48.5">OTHERWISE NOTED</text>
<text x="262.5" y="58.9">ON DIMENSIONS GIVEN IN SPEN SPECIFICATION</text>
<text x="263" y="64.1">OHL-03-132 ISSUE 2.</text>
<text x="259.8" y="69.3">3. RANGE OF POLES IS LENGTH 14m TO 15m.MINIMUM DIAMETER</text>
<text x="262.6" y="74.5">1.5m FROM BUTT = 410mm (14m) &amp; 436mm (15m) MINIMUM.</text>
<text x="262.6" y="79.6">POLE TOP DIAMETER = 230mm (14m) &amp; 233mm (15m).</text>
<text x="259.8" y="84.8">4. POLES TO BE PARALLEL WITHIN LIMITS AT LOCATION AS</text>
<text x="262.5" y="90">INDICATED ON THIS DRAWING.</text>
<text x="266.3" y="95.2">MINIMUM TOP DIST BETWEEN FLATS = 200mm</text>
<text x="266.1" y="100.4">MAXIMUM TOP DIST BETWEEN FLATS = 265mm</text>
<text x="259.8" y="105.5">5. SCARFING &amp; DRILLING SHALL BE TO THE DIMENSIONS AS</text>
<text x="262.4" y="110.7">SPECIFIED IN THIS DRAWING. STATED MINIMUM &amp; MAXIMUM</text>
<text x="262.5" y="115.9">VALUES SHALL NOT BE EXCEEDED.</text>
<text x="262.4" y="131.5">SHALL BE FULLY MET. PERMISSABLE DEVIATIONS ON SIZES OF</text>
<text x="262.5" y="126.3">REQUIREMENTS UNDER OHL-03-005 ISSUE 5 (DATED MAY 2015)</text>
<text x="262.5" y="136.6">POLES SHALL BE IN ACCORDANCE WITH ENATS 43-88 ISSUE 5</text>
<text x="262.7" y="141.8">(FEB 2010) CLAUSE 5.1.3. WHERE SIZES OF POLE ARE TO</text>
<text x="262.4" y="147">EXCEED SPECIFIED PERMISSIBLE DEVIATIONS THE SUPPLIER</text>
<text x="262.4" y="152.2">SHALL DECLARE THIS IMMEDIATELY.</text>
<text x="259.8" y="162.5">6. FOR GENERAL ARRANGEMENT DRAWING OF 2 POLE TERMINAL,</text>
<text x="262.7" y="167.7">REFER TO DRG No. A2/VCD/0018/033.</text>
<text x="259.8" y="172.9">7. ALL DIMENSIONS ARE IN mm, UNLESS NOTED</text>
</g>
<g font-size="1.8">
<text x="28.2" y="83.4">REQUIRED WHEN POLE DIAMETER</text>
<text x="28.2" y="80.7">ADDITIONAL PARALLEL SCARFING</text>
<text x="28.2" y="88.7">ACHIEVE MAX. 300mm BETWEEN</text>
<text x="28.2" y="86">IS GREATER THAN 265mm TO</text>
<text x="28.2" y="91.3">FLAT FACES</text>
</g>
<text font-size="1.7" x="227" y="281.2">All rights reserved. Total or partial reproduction of this drawing without authorisation of the proprietor is prohibited.</text>
<g font-size="1.5">
<text x="163.1" y="147.4">14</text>
<text x="167.6" y="147.4">305</text>
<text x="163.1" y="150.4">SP</text>
<text x="165.2" y="154.5">XYZ</text>
<text x="166" y="152.1">75</text>
<text x="168.8" y="150.4">GB</text>
<text x="265.5" y="221">Status Stamp:</text>
<text x="265.5" y="243.5">Status Stamp:</text>
</g>
</svg>
